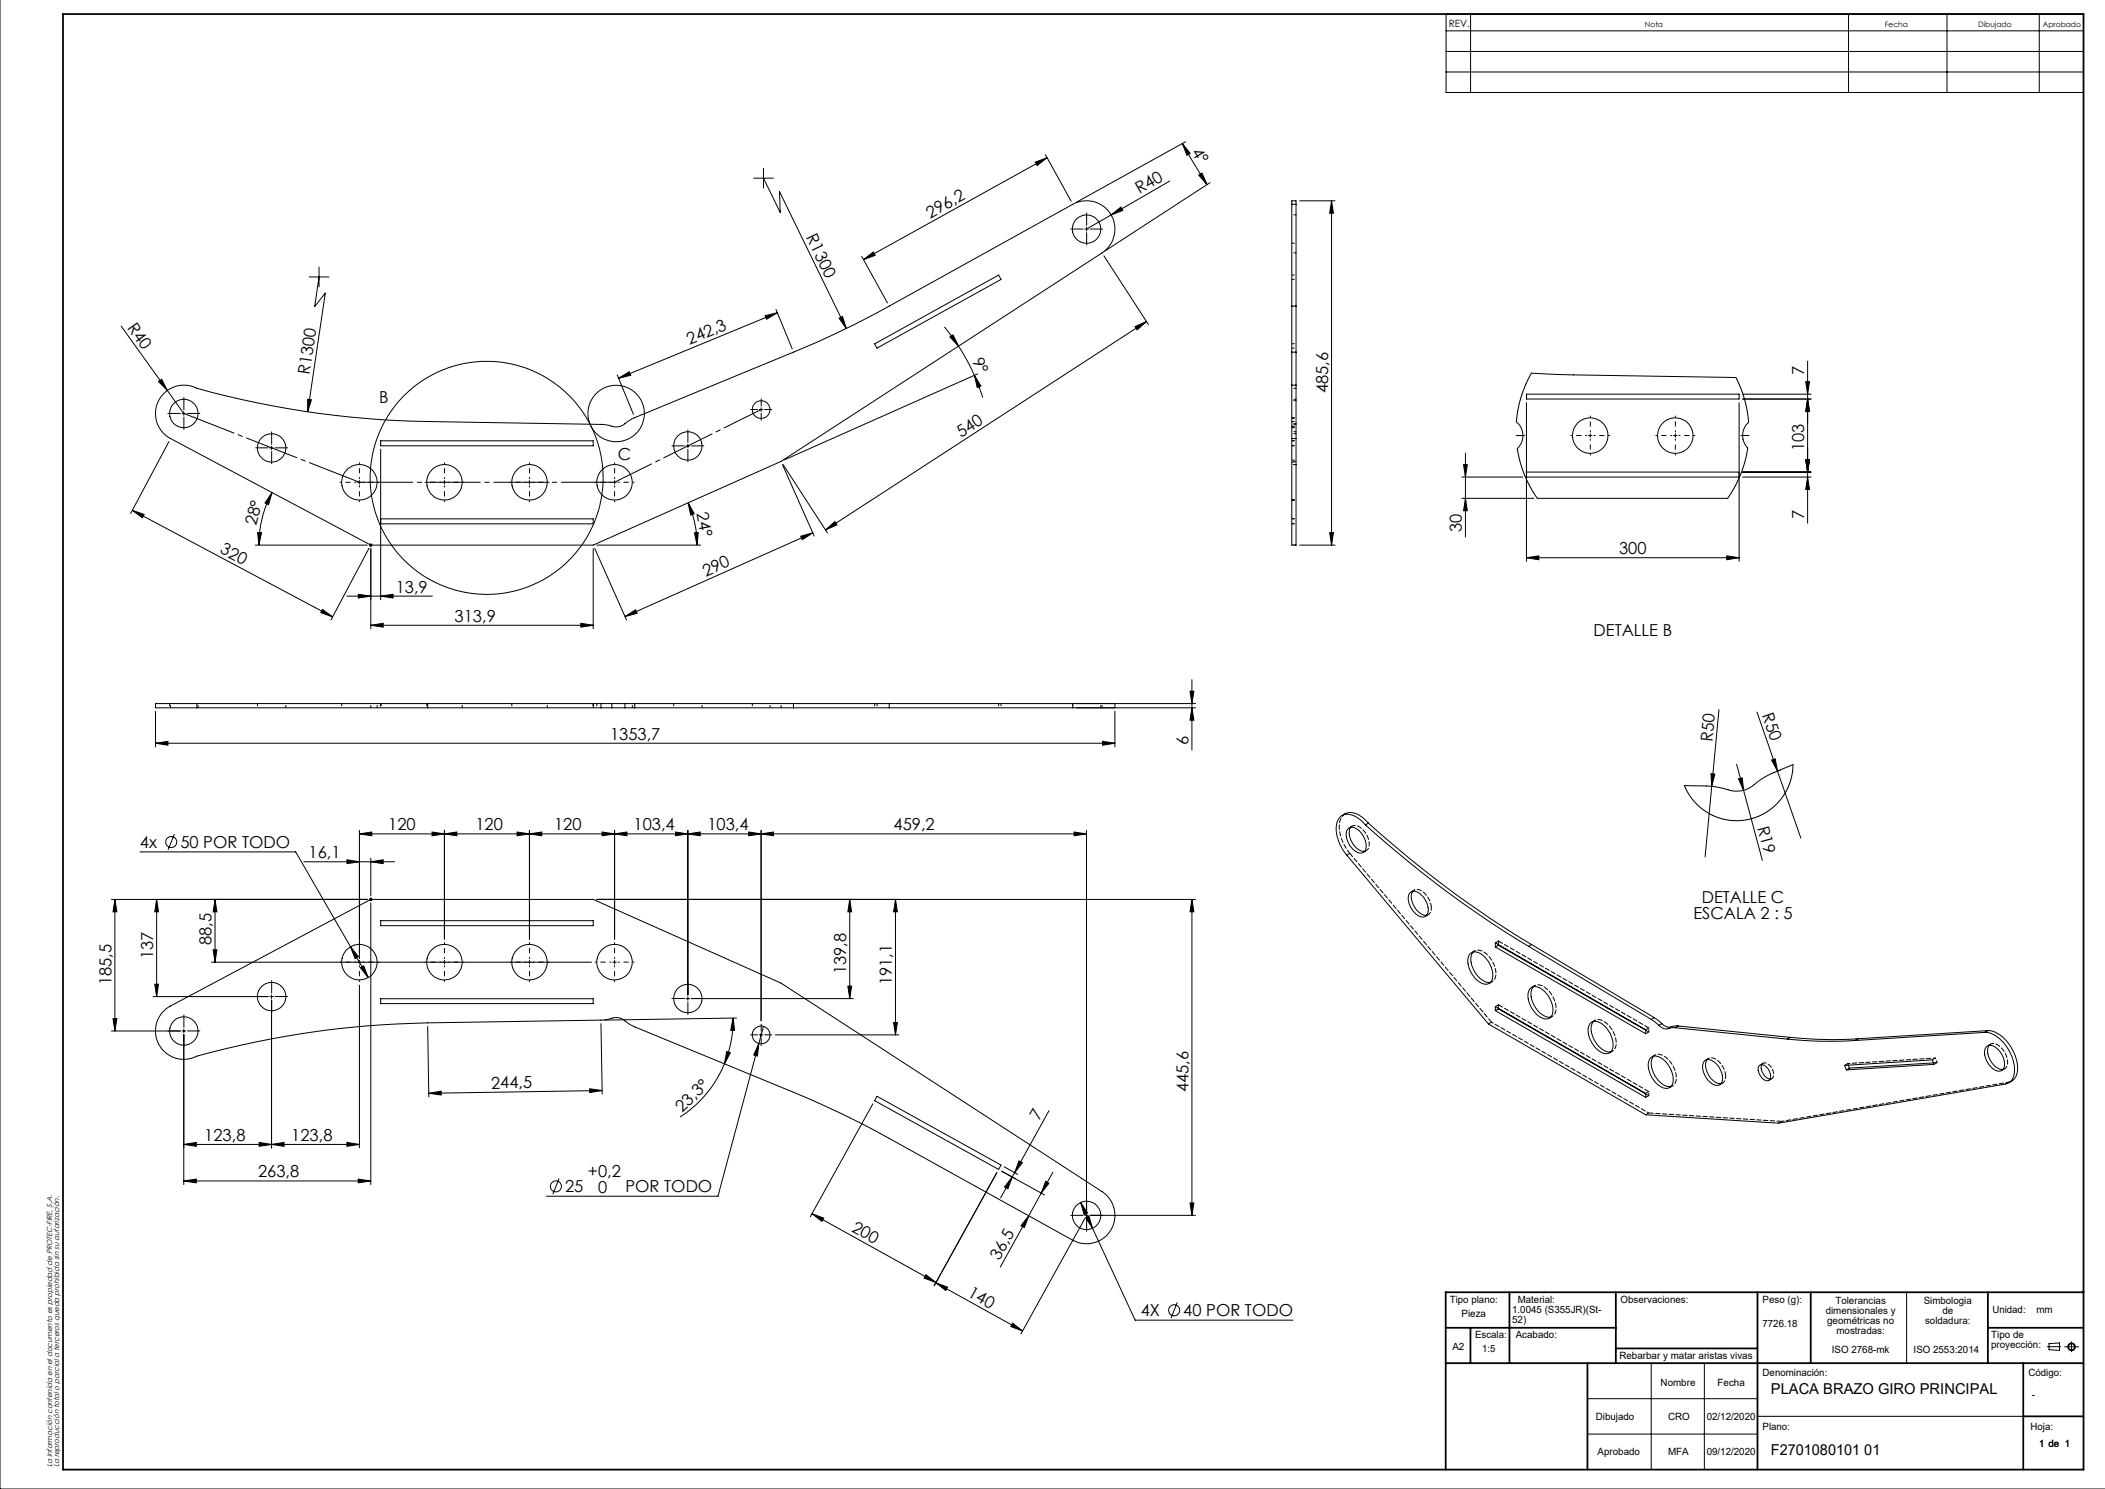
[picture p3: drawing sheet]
<svg xmlns="http://www.w3.org/2000/svg" width="594mm" height="420mm" viewBox="0 0 594 420" stroke-linecap="round" stroke-linejoin="round" font-family="sans-serif">
<g fill="none" stroke="#000" stroke-width=".28">
<path d="M0 0v420h594M408.1 4h179.8v22.1h-179.8zM408.1 8.7h179.8M408.1 14.5h179.8M415 4v22.1M521.6 4v22.1M549.4 4v22.1M575.5 4v22.1M334.5 40l-30.9 17.1M408.1 20.3h179.8M212.7 50.3h5.5M215.4 50.3l4.8 9.6-.2-5.9 18.8 38.7"/>
<path d="M215.4 47.5v5.5M292.1 45.7l3.4-1.2-2.8 2.2zM295 43.6l7.3 13.1M295.5 44.5l-51.8 28.7M330.1 51.1l-16.6 9.5M333.7 40.5l2.1 2.8-.9 .5zM333.7 40.5l6.9 11.6M338.3 49.4l.9-.6 1.4 3.3zM341.5 51.5l-29.7 19.3M364.5 57.6v-1h1.2v1M364.5 57.6v28.7M364.5 57.6h1.2"/>
<path d="M365.7 57.6v28.7M366.7 56.6h10M375.7 56.6l.6 3.5h-1.1zM375.7 56.6v97.2M87.2 78.1h5.6M90 78.1l-1.2 8.4 3-3.8-5 33.5M90 75.3v5.6M243.2 72.3l7.2 13.2M243.7 73.2l2.8-2.1 .5 .9zM306.1 64.6h1M306.6 64.1v1M311.5 72.2l12.6 19.3"/>
<path d="M313.5 60.6l2.8-2.2 .5 1zM313.5 60.6l-6.9 4M34.2 92l13 18.1M215.9 89.1l3.5-.9-3.1 1.8zM219 87.3l4.6 11.1M219.4 88.2l-44.8 18.5M236.8 89.8l.9-.5 1.1 3.4zM246.8 97l35-19.4 .7 1.2-35 19.4zM266.5 92.2l4 5.4M268 95.1l.9-.6 1.6 3.1zM270.5 97.6l2.4 4.1 2.1 4.2M320.3 92.1l3.2-1.4-2.6 2.3z"/>
<path d="M323.5 90.7l-90.6 58.8M364.5 86.3v13M364.5 99.3v9.3M364.5 99.3h1.2M364.5 86.3h1.2M365.7 86.3v13M365.7 99.3v9.3M44.7 107.6l.9-.6 1.6 3.1zM47.2 110.1l4.7 6.5M51.4 116.6h1M51.9 116.2v.9M86.8 112.6l1.1 .2-1.1 3.4z"/>
<path d="M174.2 105.7l4.6 11.2M174.6 106.7l3-1.8 .4 1zM214.3 115.5h1M214.8 115v1M275 105.9l1.8 3-1 .4zM275 105.9l2.3 6.2M275.9 105.5l-54.6 24.2M364.5 108.6v15.1M364.5 108.6h1.2M365.7 108.6v15.1M430.7 111.2h60v1.4h-60zM430.7 113.6v44.7"/>
<path d="M432.2 105.3l11.8 .4 45.8 .8 1.3 2.7 1.2 3.3 .6 2.8 .5 3.7a5.3 5.3 0 0 0-.3 7.5l-.7 3.7-1.2 3.6-1.5 3.2-2.2 3.6h-53.7l-2.1-3.4-1.4-3-1.3-3.8-.8-3.7a5.3 5.3 0 0 0-.3-7.8l.4-3.2 .9-3.6 1.3-3.6zM490.7 113.6v44.7M491.7 112.6h19.4M491.7 111.2h19.4M509.6 107.7h1l-.5 3.5zM510.1 112.6l.5 3.5h-1zM510.1 101.9v45.7M47.7 124.6l-10.8 20.2M76.1 126.3h1.1M76.6 125.9v.9M76.8 138.9l-1 3.4-1-.4zM76.8 138.9a30.8 30.8 0 0 0-3.7 14.9"/>
<path d="M100.9 136h1M101.4 135.6v.9M107.4 124.3h60v1.4h-60zM107.4 126.7v42.5M124.9 136h1M125.4 135.6v.9M148.9 136h1M149.4 135.6v.9M172.9 136h1M173.4 135.6v.9M193.6 125.8h1M194.1 125.3v1"/>
<path d="M220.8 131.1l9 20.1M220.9 131l12.6 19.3M364.5 123.7v30.1h1.2v-30.1M364.5 123.7h1.2M412.5 134.6h17.3M413 131.1h1.1l-.6 3.5zM413.5 127.8v23.7M430.7 134.6h60M430.7 133.2h60M448.2 122.9h1M448.7 122.4v.9M472.2 122.9h1.1"/>
<path d="M472.8 122.4v.9M491.7 134.6h19.4M491.7 133.2h19.4M509.6 129.7h1l-.5 3.5zM510.1 134.6l.5 3.5h-1zM37.4 144l3.3 1.1-.5 1zM37.4 144l56.5 30M72.1 153.8h31.5M72.7 150.2l1.1 .1-.7 3.5zM104.1 154.6l-10.7 20.3M104.3 153.4l.7 .7M104.6 153.8l-56.5-30.1a8 8 0 0 1-3.3-10.8 8 8 0 0 1 10.8-3.4 257.8 257.8 0 0 0 65.1 9.4l49.3 .8 1.5 .2a4.8 4.8 0 0 0 5.8-1.1l1.5-.8 45.1-18.7a263.8 263.8 0 0 0 27-13l51.8-28.7a8 8 0 0 1 10.8 2.9 8 8 0 0 1-2.5 10.8l-90.6 58.9-53 23.6h-63.3"/>
<path d="M104.6 153.3v1M104.6 154.7v22.7M105 153.4l-.7 .7M107.4 146.3h60v1.5h-60M167.4 154.7v22.7M167.8 154.7l9 20.1M168.4 153.8h29.3M194.2 141.8l1.7 3.1-1 .4zM194.2 141.8a28.9 28.9 0 0 1 2.5 12M196 150.3l1-.1-.3 3.6zM226 151.3l3.4-1-3 1.9zM229.4 150.3l-53 23.6"/>
<path d="M232.9 149.5l2.7-2.4 .6 .9zM366.7 153.8h10M375.2 150.2h1.1l-.6 3.6zM412.5 140.6h20.3M413.5 140.6l.6 3.5h-1.1zM430.7 157.3l3.5-.5v1.1zM430.7 157.3h60M487.3 156.8l3.4 .5-3.4 .6zM91 171.9l2.9 2.1-3.4-1.2zM97.9 168.2h24.1M101.1 167.6l3.5 .6-3.5 .5zM104.6 176.4l3.5-.6v1.1z"/>
<path d="M104.6 176.4h62.8M107.4 168.2l3.5-.6v1.1zM163.9 175.8l3.5 .6-3.5 .5zM176.4 173.9l3-1.9 .4 1zM55.6 199.7h65.1M55.6 198.5h65.1M55.6 198.5h-11.7v1.2h11.7M55.6 198.5v1.2M120.7 199.7h48.9M120.7 198.5h48.9M120.7 198.5v1.2M169.6 199.7h3"/>
<path d="M169.6 198.5h3M169.6 198.5v1.2M172.6 199.7h3.8M172.6 198.5h3.8M172.6 198.5v1.2M176.4 199.7h2.7M176.4 198.5h2.7M176.4 198.5v1.2M179.1 199.7h44.8M179.1 198.5h44.8M179.1 198.5v1.2M223.9 199.7h27"/>
<path d="M223.9 198.5h27M223.9 198.5v1.2M250.9 199.7h51.8M250.9 198.5h51.8M250.9 198.5v1.2M302.7 198.5h11.9v1.2h-11.9M302.7 198.5v1.2M303.7 199.7h33.7M303.7 198.5h33.7M335.8 195h1.1l-.6 3.5zM336.3 191.7v19.8M336.3 199.7l.6 3.4h-1.1z"/>
<path d="M43.9 209.6l3.5-.5v1.1zM43.9 200.6v10.1M43.9 209.6h270.7M311.1 209.1l3.5 .5-3.5 .6zM314.6 200.6v10.1M482.8 218.2l1.1 .2-.9 3.4zM485.1 200.2l-3.9 41.5M490 215.6l7.3 27.1M490.6 219.7l1-.3 .4 3.5zM495.8 200.9l12.4 35.5M499.9 214.4l1-.4 .7 3.5zM502.5 217.2l-1 .3"/>
<path d="M49.2 235.3l-1.8 4.4M101.4 235.2l3.5-.5v1zM101.4 234.2v36.2M101.4 235.2h205.2M121.9 234.7l3.5 .5-3.5 .5zM125.4 235.2l3.5-.5v1zM125.4 234.2v30.7M145.9 234.7l3.5 .5-3.5 .5zM149.4 235.2l3.5-.5v1zM149.4 234.2v30.7M169.9 234.7l3.5 .5-3.5 .5zM173.4 235.2l3.5-.5v1z"/>
<path d="M173.4 234.2v30.7M190.6 234.7l3.5 .5-3.5 .5zM194.1 235.2l3.5-.5v1zM194.1 234.2v46.5M211.3 234.7l3.5 .5-3.5 .5zM214.8 235.2l3.5-.5v1zM214.8 234.2v53.7M303.1 234.7l3.5 .5-3.5 .5zM306.6 234.2v107.6M378.7 230.1a4.4 4.4 0 0 1 5.9 .6l1.6 1.5M380.4 233.8a2.34 2.34 0 0 1 3.3 .7 5.1 5.1 0 0 1 1.4 5.5 2.17 2.17 0 0 1-3.3-.4 4.9 4.9 0 0 1-1.4-5.8zM381.2 233.3a5 5 0 0 0 1.9 6.1l1.1 .6 .9 .1"/>
<path d="M385.3 232.7a6.3 6.3 0 0 0-6.1-2.9 4 4 0 0 0-2.1 4.8 12.5 12.5 0 0 0 2.9 6.6l40 47.6 44.4 25.6 37.5 2.4 64-11a3.4 3.4 0 0 0 2.6-3.8 11.9 11.9 0 0 0-6.9-10.6l-1.5-.2M385.3 232.7a295 295 0 0 0 46 34.2M386.2 232.2a295 295 0 0 0 46 34.2M386.2 232.2l-.9 .5M475.3 221.6l6.9 .1a24.4 24.4 0 0 1 6.4 1.3 8.3 8.3 0 0 0 7.7-2.7l3.5-2.1 6.2-2.5-.3 2.8-.9 3.2-1.4 2.5-1.6 2.2-2.3 2-3 1.7-2.5 .9-2.9 .5-2.6-.1-2.4-.4-2.3-.8-2-1-2.1-1.5-1.6-1.6-1.6-2.1zM31.4 253.7h72.2M32.4 253.7l.6 3.5h-1.1zM32.4 253.7v37.1M39.5 240.3h43.9l15.5 26.8M44.2 253.7l.5 3.5h-1zM44.2 253.7v27.4M60.7 253.7l.5 3.5h-1.1z"/>
<path d="M60.7 253.7v17.7M85.8 243.1h25.5M97.9 242.5l3.5 .6-3.5 .5zM104.3 253.3l.7 .8M104.6 253.7l-56.5 30.1a8 8 0 0 0-3.3 10.7 8 8 0 0 0 10.8 3.4 262.2 262.2 0 0 1 65.1-9.4l49.3-.8 1.5-.2a4.7 4.7 0 0 1 5.8 1.2l1.8 .9 44.8 18.5a254.6 254.6 0 0 1 27 13l51.8 28.7a8 8 0 0 0 10.8-2.8 8 8 0 0 0-2.5-10.9l-90.6-58.8-53-23.6h-63.3M104.6 243.1l3.5-.6v1.1zM104.6 242.1v10.6M104.6 253.2v1M104.6 254.7v79.4M105 253.3l-.7 .8M107.4 259.7h60v1.4h-60zM168.4 253.7h169"/>
<path d="M239.8 253.7l.5 3.5h-1zM239.8 253.7v28M252.7 253.7l.5 3.5h-1zM252.7 253.7v38.2M336.3 253.7l.6 3.5h-1.1zM336.3 253.7v89.1M397.8 251.9a2.11 2.11 0 0 1 3.2 .5 5.3 5.3 0 0 1 1.7 5.5 1.97 1.97 0 0 1-3.1-.1 5.2 5.2 0 0 1-1.8-5.9zM398.7 251.4a5 5 0 0 0 1.7 5.9l1.1 .7 1.1 .1M43.7 277.6h1l-.5 3.5zM59.7 271.4h107.2M60.1 267.9h1.1l-.5 3.5zM98.9 267.1l2.2 2.7-.9 .6z"/>
<path d="M98.9 267.1l5 8.6M101.4 270.9v1M101.4 277.9v45.9M101.7 273l.9-.6 1.3 3.3zM125.4 270.9v1M149.4 270.9v1M172.9 271.4h1M173.4 270.9v1M239.3 278.1h1l-.5 3.6zM414.9 269a2.7 2.7 0 0 1 3.7 .6 7.2 7.2 0 0 1 2.5 6.7 2.12 2.12 0 0 1-3.6 .7 7.1 7.1 0 0 1-3.1-7.4zM415.7 268.6a5.6 5.6 0 0 0 1.1 6.4 4.3 4.3 0 0 0 3.8 2.1M422 265.9l42.4 24.6v1.1l-42.4-24.5z"/>
<path d="M422.8 266.6l-.8 .5M422.8 266.6l41.6 24M422.8 266.4v.2M431.3 266.9l34.6 20.6M431.8 278.8a2.7 2.7 0 0 1 3.7 .6 7.2 7.2 0 0 1 2.5 6.7 2.12 2.12 0 0 1-3.5 .7 7 7 0 0 1-3.1-7.4zM432.2 266.4l-.9 .5M432.2 266.4l34.6 20.6M432.6 278.3a5.6 5.6 0 0 0 1.1 6.5 4.2 4.2 0 0 0 3.9 2.1M31.4 290.8h19.5M31.9 287.3h1.1l-.6 3.5zM43.2 281.1h32.4M51.4 290.8h1"/>
<path d="M51.9 290.3v1M51.9 291.8v42.3M76.1 281.1h1.1M76.6 280.6v1M76.6 282.1v41.7M107.4 281.7h60v1.4h-60zM120.7 289.5l.3 19.9M169.6 288.7l.3 19.9M193.6 281.7h1M194.1 281.1v1.1M195.1 281.7h45.7M205.1 296.6l1 .4-1.7 3.1z"/>
<path d="M206.9 287.1l.4 3.6-1.1-.1zM206.9 287.1a32.7 32.7 0 0 1-2.5 13M207.9 287.1l-37.3 .6M214.1 294.3l-.4 3.6-1-.3zM214.1 294.3l-11.5 43.1h-48.4M214.3 291.9h1M214.8 291.4v1M215.4 289.5l-1.3 4.8M218.8 291.9h34.9M252.2 288.4h1l-.5 3.5zM422 283.9l42.4 24.5v1.1l-42.4-24.4zM422.8 284.6l-.8 .5"/>
<path d="M422.8 284.6l41.6 24M422.8 284.4v.2M448.8 288.6a2.67 2.67 0 0 1 3.7 .6 7.1 7.1 0 0 1 2.5 6.7 2.13 2.13 0 0 1-3.6 .7 7 7 0 0 1-3-7.4zM449.6 288.1a5 5 0 0 0 .4 5.5 4.9 4.9 0 0 0 4.6 3.1M465.8 298.4a2.7 2.7 0 0 1 3.7 .6 7.2 7.2 0 0 1 2.5 6.7 2.11 2.11 0 0 1-3.6 .7 7 7 0 0 1-3-7.4zM465.9 287.5l2.2 1.7M466.6 297.9a5 5 0 0 0 .4 5.5 4.9 4.9 0 0 0 4.5 3.1M466.8 287l2.1 1.7M466.8 287l-.9 .5M468.1 289.2a2.49 2.49 0 0 0 2.6 .9M468.9 288.7a2.52 2.52 0 0 0 2.7 .9M468.9 288.7l-.8 .5"/>
<path d="M471.6 289.6l-.9 .5M472.7 289.9l-2 .2M472.7 289.9l31.7 3.2M473.5 289.4l-1.9 .2M473.5 289.4l-.8 .5M473.5 289.4l31.7 3.2M481 299.2a2.61 2.61 0 0 1 3.5 1 4.8 4.8 0 0 1 1.1 5.5 2.31 2.31 0 0 1-3.4-.7 5.1 5.1 0 0 1-1.4-5.5zM481.8 298.9a4.2 4.2 0 0 0 .6 4.8 4.1 4.1 0 0 0 3.2 2M504.4 293.1a113.2 113.2 0 0 0 19.1 .4M505.2 292.6a113.2 113.2 0 0 0 19.1 .4M505.2 292.6l-.8 .5M524.3 293l-.8 .5"/>
<path d="M545.6 299.8l-23.7 1.5M560.1 291.2l-36.6 2.3M560.5 295.3a2.39 2.39 0 0 1 3.3 .7 5.1 5.1 0 0 1 1.5 5.6 2.13 2.13 0 0 1-3.3-.5 5.4 5.4 0 0 1-1.7-5.5zM561 290.7a8.9 8.9 0 0 1 6.9 5.4 8.4 8.4 0 0 1 .7 8l-.6 .6-1.2 .7M561 290.7l-.9 .5M561 290.7l-36.7 2.3M561.3 294.9a5.1 5.1 0 0 0 1.9 6.1l1.1 .6h.9M121 308.4l3.5-.6v1.1zM166.4 307.1l3.5 .5-3.5 .6zM169.9 307.6l-48.9 .8M204.4 300.1a32.7 32.7 0 0 1-12.5 15M246.3 311.3l-17.7 31.9"/>
<path d="M247.5 309.2l35 19.4-.7 1.3-35-19.4zM296 313.3l-9.7 17.5M496.3 300.7a1.31 1.31 0 0 1 2.1 .2 2.89 2.89 0 0 1 .8 3.8 2.22 2.22 0 0 1-2.6-1.6l-.5-1.1zM497.1 300.3a3.4 3.4 0 0 0 2.4 4.1M520.5 300.5l24.8-1.5 .4 1.2-24.7 1.6zM521.5 300.4l.4 .9M521.9 301.3l-.9 .5M51.9 333.1l3.5-.5v1zM51.9 322.8l3.5-.6v1.1zM51.9 333.1h52.7M51.9 322.8h49.5M73.1 322.2l3.5 .6-3.5 .5z"/>
<path d="M76.6 322.8l3.6-.6v1.1zM97.9 322.2l3.5 .6-3.5 .5zM101.1 332.6l3.5 .5-3.5 .5zM157.8 332.4l-1.8 4.4M281.3 330.7l-17.7 32M283.4 329.1l3.8 2.1M285.6 332l-1.2 3.3-.9-.5zM286.3 330.8l-3.9 7.1M286.5 332.5l-3.9-2.1 12.1 6.6M287.5 327.5l1 .5-2.2 2.8zM293.8 336.5l-3.5 6.4M295.1 333.2l.9 .5-2.2 2.8z"/>
<path d="M297.1 330.6l-3.3 5.9M304.9 339.2l2 2.9-1 .5zM304.9 339.2l3.4 7.2M335.8 339.3h1.1l-.6 3.5zM229.1 342.4l3.3 1.2-.5 .9zM229.1 342.4l59.4 33M261.3 359.6l2.8 2.2-3.3-1.3zM290.3 342.9l-8 14.5M290.3 342.9l-1.2 3.3-1-.5zM306.1 342.8h1M306.1 343.7l-18 32.6M306.4 343.5l.9-.4 1 3.3z"/>
<path d="M306.6 342.3v1M307.6 342.8h29.8M308.3 346.4l12 26h44.6M264.1 361.8l3.3 1.3-.5 .9zM285.7 373.2l2.8 2.2-3.3-1.2zM332.2 367.4l-1.8 4.4M538 364.5v20M577.7 379.9h3.7M578.2 379l3-.2v2.1l-3-.2zM582.6 379.9h3.9M584.6 378.5v2.8M448 394.5h47.9"/>
<path d="M465.9 384.5v30M480.9 384.5v30M495.9 399.5h75M448 404.5h47.9"/>
<circle cx="306.6" cy="64.6" r="4"/>
<circle cx="51.9" cy="116.6" r="4"/>
<circle cx="173.9" cy="116.7" r="8"/>
<circle cx="214.8" cy="115.5" r="2.5"/>
<circle cx="76.7" cy="126.3" r="4"/>
<circle cx="101.4" cy="136" r="5"/>
<circle cx="125.4" cy="136" r="5"/>
<circle cx="137.3" cy="134.8" r="32.9"/>
<circle cx="149.4" cy="136" r="5"/>
<circle cx="173.4" cy="136" r="5"/>
<circle cx="194.1" cy="125.8" r="4"/>
<circle cx="448.7" cy="122.9" r="5"/>
<circle cx="472.7" cy="122.9" r="5"/>
<circle cx="48.3" cy="237.5" r="1.56"/>
<circle cx="101.4" cy="271.4" r="5"/>
<circle cx="125.4" cy="271.4" r="5"/>
<circle cx="149.4" cy="271.4" r="5"/>
<circle cx="173.4" cy="271.4" r="5"/>
<circle cx="51.9" cy="290.8" r="4"/>
<circle cx="76.7" cy="281.1" r="4"/>
<circle cx="194.1" cy="281.7" r="4"/>
<circle cx="214.8" cy="291.9" r="2.5"/>
<circle cx="156.9" cy="334.6" r="1.56"/>
<circle cx="306.6" cy="342.8" r="4"/>
<circle cx="331.3" cy="369.6" r="1.55"/>
<circle cx="584.6" cy="379.9" r="1.07"/>
<circle cx="584.6" cy="379.9" r=".87"/>
</g>
<g fill="none" stroke="#000" stroke-width=".5">
<path d="M17.8 4h570.1v410.5h-570.1zM408 374.5h48M414.9 374.5v10M425.9 364.5v20M456 364.5v20M495.9 364.5v50M511 364.5v20M561 364.5v20M561 374.5h26.9M587.9 364.5h-179.9v50M408 384.5h179.9M448 384.5v30"/>
<path d="M456 380.3h39.9M570.9 399.5h17M570.9 384.5v30"/>
</g>
<g fill="none" stroke="#000" stroke-width=".28" stroke-dasharray="15.2 1.3 1.3 1.3">
<path d="M305.6 64.6h-3.5M306.6 63.6v-3.5M306.6 65.6v3.5M307.6 64.6h3.5M50.9 116.6h-3.5M51.9 115.6v-3.5M51.9 117.6v3.5M52.9 116.6h3.5M213.8 115.5h-2M214.8 114.5v-2M214.8 116.5v2M215.8 115.5h2"/>
<path d="M75.7 126.3h-3.5M76.7 125.3v-3.5M76.7 127.3v3.5M77.7 126.3h3.5M193.1 125.8h-3.5M194.1 124.8v-3.5M194.1 126.8v3.5M195.1 125.8h3.5M427.8 122.8h2.5M493.5 122.8h-2.2M50.9 290.8h-3.5M51.9 289.8v-3.5"/>
<path d="M51.9 291.8v3.5M52.9 290.8h3.5M75.7 281.1h-3.5M76.7 280.1v-3.5M76.7 282.1v3.5M77.7 281.1h3.5M193.1 281.6h-3.5M194.1 280.6v-3.5M194.1 282.6v3.5M195.1 281.6h3.5M213.8 291.9h-2M214.8 290.9v-2"/>
<path d="M214.8 292.9v2M215.8 291.9h2M305.6 342.8h-3.5M306.6 341.8v-3.5M306.6 343.8v3.5M307.6 342.8h3.5"/>
</g>
<g fill="none" stroke="#000" stroke-width=".28" stroke-dasharray="15.2 1.3 1.3 1.3" stroke-dashoffset="14.9">
<path d="M100.4 136h-4.5M101.4 135v-4.5M101.4 137v4.5M102.4 136h4.5M124.4 136h-4.5M125.4 135v-4.5M125.4 137v4.5M126.4 136h4.5M148.4 136h-4.5M149.4 135v-4.5M149.4 137v4.5M150.4 136h4.5"/>
<path d="M172.4 136h-4.5M173.4 135v-4.5M173.4 137v4.5M174.4 136h4.5M447.8 122.8h-4.5M448.8 121.8v-4.5M448.8 123.8v4.5M449.8 122.8h4.5M471.8 122.8h-4.5M472.8 121.8v-4.5M472.8 123.8v4.5M473.8 122.8h4.5"/>
<path d="M100.4 271.4h-4.5M101.4 270.4v-4.5M101.4 272.4v4.5M102.4 271.4h4.5M124.4 271.4h-4.5M125.4 270.4v-4.5M125.4 272.4v4.5M126.4 271.4h4.5M148.4 271.4h-4.5M149.4 270.4v-4.5M149.4 272.4v4.5M150.4 271.4h4.5"/>
<path d="M172.4 271.4h-4.5M173.4 270.4v-4.5M173.4 272.4v4.5M174.4 271.4h4.5"/>
</g>
<path d="M51.9 116.6l49.5 19.4" fill="none" stroke="#000" stroke-width=".28" stroke-dasharray="15.2 1.3 1.3 1.3" stroke-dashoffset=".1"/>
<path d="M101.4 136h72" fill="none" stroke="#000" stroke-width=".28" stroke-dasharray="15.2 1.3 1.3 1.3" stroke-dashoffset=".2"/>
<path d="M173.4 136l41.4-20.5" fill="none" stroke="#000" stroke-width=".28" stroke-dasharray="15.2 1.3 1.3 1.3" stroke-dashoffset="3.6"/>
<g fill="#000">
<path d="M313.5 60.6l2.8-2.2 .5 1zM236.8 89.8l.9-.5 1.1 3.4zM44.7 107.6l.9-.6 1.6 3.1zM86.8 112.6l1.1 .2-1.1 3.4zM499.9 214.4l1-.4 .7 3.5zM482.8 218.2l1.1 .2-.9 3.4zM490.6 219.7l1-.3 .4 3.5z"/>
<path d="M292.1 45.7l3.4-1.2-2.8 2.2zM243.7 73.2l2.8-2.1 .5 .9z"/>
<path d="M333.7 40.5l2.1 2.8-.9 .5zM338.3 49.4l.9-.6 1.4 3.3z"/>
<path d="M215.9 89.1l3.5-.9-3.1 1.8zM174.6 106.7l3-1.8 .4 1z"/>
<path d="M275 105.9l1.8 3-1 .4zM268 95.1l.9-.6 1.6 3.1z"/>
<path d="M510.1 112.6l.5 3.5h-1zM509.6 107.7h1l-.5 3.5z"/>
<path d="M76.8 138.9l-1 3.4-1-.4zM72.7 150.2l1.1 .1-.7 3.5z"/>
<path d="M413 131.1h1.1l-.6 3.5zM413.5 140.6l.6 3.5h-1.1z"/>
<path d="M510.1 134.6l.5 3.5h-1zM509.6 129.7h1l-.5 3.5zM509.6 129.7h1l-.5 3.5zM510.1 112.6l.5 3.5h-1z"/>
<path d="M37.4 144l3.3 1.1-.5 1zM91 171.9l2.9 2.1-3.4-1.2z"/>
<path d="M196 150.3l1-.1-.3 3.6zM194.2 141.8l1.7 3.1-1 .4z"/>
<path d="M232.9 149.5l2.7-2.4 .6 .9zM320.3 92.1l3.2-1.4-2.6 2.3z"/>
<path d="M375.2 150.2h1.1l-.6 3.6zM375.7 56.6l.6 3.5h-1.1z"/>
<path d="M487.3 156.8l3.4 .5-3.4 .6zM430.7 157.3l3.5-.5v1.1z"/>
<path d="M101.1 167.6l3.5 .6-3.5 .5zM107.4 168.2l3.5-.6v1.1z"/>
<path d="M104.6 176.4l3.5-.6v1.1zM163.9 175.8l3.5 .6-3.5 .5z"/>
<path d="M176.4 173.9l3-1.9 .4 1zM226 151.3l3.4-1-3 1.9z"/>
<path d="M336.3 199.7l.6 3.4h-1.1zM335.8 195h1.1l-.6 3.5z"/>
<path d="M43.9 209.6l3.5-.5v1.1zM311.1 209.1l3.5 .5-3.5 .6z"/>
<path d="M101.4 235.2l3.5-.5v1zM121.9 234.7l3.5 .5-3.5 .5z"/>
<path d="M125.4 235.2l3.5-.5v1zM145.9 234.7l3.5 .5-3.5 .5zM149.4 235.2l3.5-.5v1zM169.9 234.7l3.5 .5-3.5 .5z"/>
<path d="M173.4 235.2l3.5-.5v1zM190.6 234.7l3.5 .5-3.5 .5zM194.1 235.2l3.5-.5v1zM211.3 234.7l3.5 .5-3.5 .5zM304.9 339.2l1 3.4 1-.5zM306.4 343.5l1.9 2.9-1-3.3zM214.1 294.3l-1.4 3.3 1 .3zM101.7 273l2.2 2.7-1.3-3.3zM98.9 267.1l1.3 3.3 .9-.6z"/>
<path d="M60.7 253.7l.5 3.5h-1.1zM60.1 267.9h1.1l-.5 3.5zM44.2 253.7l.5 3.5h-1zM43.7 277.6h1l-.5 3.5zM32.4 253.7l.6 3.5h-1.1zM31.9 287.3h1.1l-.6 3.5zM239.8 253.7l.5 3.5h-1zM239.3 278.1h1l-.5 3.6zM252.7 253.7l.5 3.5h-1zM252.2 288.4h1l-.5 3.5zM336.3 253.7l.6 3.5h-1.1zM335.8 339.3h1.1l-.6 3.5z"/>
<path d="M104.6 243.1l3.5-.6v1.1zM97.9 242.5l3.5 .6-3.5 .5zM101.1 332.6l3.5 .5-3.5 .5zM51.9 333.1l3.5-.5v1z"/>
<path d="M121 308.4l3.5-.6v1.1zM166.4 307.1l3.5 .5-3.5 .6z"/>
<path d="M205.1 296.6l1 .4-1.7 3.1zM206.9 287.1l.4 3.6-1.1-.1z"/>
<path d="M97.9 322.2l3.5 .6-3.5 .5zM76.6 322.8l3.6-.6v1.1zM73.1 322.2l3.5 .6-3.5 .5zM51.9 322.8l3.5-.6v1.1zM303.1 234.7l3.5 .5-3.5 .5zM214.8 235.2l3.5-.5v1z"/>
<path d="M285.6 332l-1.2 3.3-.9-.5zM287.5 327.5l1 .5-2.2 2.8z"/>
<path d="M290.3 342.9l-1.2 3.3-1-.5zM295.1 333.2l.9 .5-2.2 2.8z"/>
<path d="M264.1 361.8l3.3 1.3-.5 .9zM285.7 373.2l2.8 2.2-3.3-1.2z"/>
<path d="M261.3 359.6l2.8 2.2-3.3-1.3zM229.1 342.4l3.3 1.2-.5 .9z"/>
</g>
<g fill="none" stroke="#000" stroke-width=".28" stroke-dasharray="1.3 .6" stroke-dashoffset=".5">
<path d="M381.6 233l-.9 .5M380.1 241.2l.8-.5M384.7 240.4l.9-.5M398.7 251.4a2.18 2.18 0 0 1 3.2 .5 6.6 6.6 0 0 1 2 3.6M399.1 251l-.9 .5M402.2 258.5l.9-.5M416.1 268.2l-.9 .5M420.2 277.4l.9-.5M420.6 277.1a2.47 2.47 0 0 0 1.5-3.1 6.8 6.8 0 0 0-5.1-6l-.7 .1-.6 .4M422.8 265.4l-.8 .5M422.8 265.4v1M433.1 278l-.9 .5"/>
<path d="M420 288.8l.9-.5M422.8 283.4l-.8 .5M422.8 283.4v1M437.2 287.2l.9-.5M437.6 286.9a2.47 2.47 0 0 0 1.5-3.1 6.8 6.8 0 0 0-5.1-6l-.7 .1-.6 .4M450 287.8l-.8 .5M454.2 297l.8-.5M454.6 296.7a2.47 2.47 0 0 0 1.4-3.1 6.8 6.8 0 0 0-5.1-6l-.7 .1-.6 .4M464.4 290.6l.9 .5M465.3 289.9l-.9 .5M465.3 291.1l-.9 .5M467 297.6l-.8 .5"/>
<path d="M481.8 298.9a2.18 2.18 0 0 1 3.2 .5 6.6 6.6 0 0 1 1.9 3.6M482.1 298.5l-.8 .5M497.5 299.9l-.8 .5M521.4 300l-.8 .5M545.6 299.8l1-.1M546.1 298.4l-.8 .5M546.6 299.7l-.8 .5M561.7 294.5l-.9 .5M464.4 308.6l.9 .4M464.4 314.4l.9-.5M465.3 309l-.9 .5M465.3 307.9l-.9 .5"/>
<path d="M471.2 306.8l.8-.5M471.5 306.4a2.47 2.47 0 0 0 1.5-3 6.8 6.8 0 0 0-5.1-6l-.7 .1-.6 .4M485.3 306l.8-.5M499.2 304.7l.8-.5M501.9 316.8l.8-.5M502.7 316.3l64.1-11M564.8 301.9l.9-.4M565.9 305.7l.9-.5M566.8 305.2l.9-.3"/>
</g>
<path d="M385.1 240.1a2.12 2.12 0 0 0 1.2-2.9 5.1 5.1 0 0 0-4.3-4.4l-.8 .5M403.9 255.5a2.09 2.09 0 0 1-1.3 2.6M486.9 303a2.09 2.09 0 0 1-1.2 2.6M565.2 301.6a2.12 2.12 0 0 0 1.2-2.9 5.1 5.1 0 0 0-4.2-4.3l-.9 .5" fill="none" stroke="#000" stroke-width=".28" stroke-dasharray="1.3 .6" stroke-dashoffset="-.1"/>
<path d="M420.9 288.3l44.4 25.6M546.6 299.7l-.5-1.3" fill="none" stroke="#000" stroke-width=".28" stroke-dasharray="1.3 .6" stroke-dashoffset=".7"/>
<g fill="none" stroke="#000" stroke-width=".28" stroke-dasharray="1.3 .6" stroke-dashoffset=".6">
<path d="M364.6 78.8h1.2M364.6 77.6h1.2M364.6 68.6h1.2M365.8 71.3h-1.2M365.8 60.6h-1.2M364.6 98.2h1.2M364.6 97h1.2M364.6 118.9h1.2M364.6 117.8h1.2M364.6 118h1.2M365.8 109.5h-1.2M365.8 119.7h-1.2"/>
<path d="M365.8 119.5h-1.2M365.8 112.6h-1.2M365.8 113h-1.2M364.6 124.3h1.2M364.6 125.7h1.2M364.6 120.2h1.2M364.6 120.6h1.2M364.6 130.3h1.2M364.6 120.4h1.2M364.6 129.8h1.2M365.8 130.1h-1.2M365.8 122.3h-1.2"/>
<path d="M365.8 131h-1.2M365.8 121.8h-1.2M364.6 146.3h1.2M364.6 147.7h1.2M364.6 141h1.2M365.8 153.7h-1.2M47.9 198.4v1.2M48.1 199.6v-1.2M55.9 199.6v-1.2M72.7 198.4v1.2M80.7 199.6v-1.2M96.4 198.4v1.2"/>
<path d="M104.6 199.6v-1.2M106.4 199.6v-1.2M107.4 198.4v1.2M120.4 198.4v1.2M130.4 199.6v-1.2M144.4 198.4v1.2M154.4 199.6v-1.2M167.4 198.4v1.2M167.4 199.6v-1.2M168.4 198.4v1.2M178.4 199.6v-1.2M190.1 198.4v1.2"/>
<path d="M198.1 199.6v-1.2M212.3 198.4v1.2M217.3 199.6v-1.2M220.4 199.6v-1.2M246.8 198.4v1.2M247.5 198.4v1.2M281.8 198.4v1.2M282.5 198.4v1.2M302.6 198.4v1.2M310.6 199.6v-1.2M311 199.6v-1.2M465.3 291.1v-1.2"/>
<path d="M546.1 298.4l-24.7 1.6M465.3 309v-1.1"/>
</g>
<path d="M380.9 240.7l40 47.6M465.3 289.9l-42.5-24.5M521.4 300l.2 .4M465.3 313.9l37.4 2.4M465.3 307.9l-42.5-24.5" fill="none" stroke="#000" stroke-width=".28" stroke-dasharray="1.3 .6"/>
<path d="M499.5 304.4a1.4 1.4 0 0 0 .8-2.3 2.73 2.73 0 0 0-2.8-2.2l-.3 .4" fill="none" stroke="#000" stroke-width=".28" stroke-dasharray="1.3 .6" stroke-dashoffset="-.2"/>
<path d="M379.6 229.5a5.1 5.1 0 0 0-1.4 6 13.4 13.4 0 0 0 2.7 5.2" fill="none" stroke="#000" stroke-width=".28" stroke-dasharray="1.3 .6" stroke-dashoffset=".1"/>
<g font-size="4.7">
<text x="336.1" y="42.7" transform="rotate(59 336.1 42.7)">4°</text>
<text x="321.6" y="54.8" transform="rotate(-30 321.6 54.8)">R40</text>
<text x="262.4" y="61.6" transform="rotate(-29 262.4 61.6)">296,2</text>
<text x="227.4" y="66.9" transform="rotate(64 227.4 66.9)">R1300</text>
<text x="35.8" y="92.4" transform="rotate(54 35.8 92.4)">R40</text>
<text x="194.6" y="97.3" transform="rotate(-22 194.6 97.3)">242,3</text>
<text x="274.2" y="101.9" transform="rotate(64 274.2 101.9)">9°</text>
<text x="87.4" y="105.7" transform="rotate(-82 87.4 105.7)">R1300</text>
<text x="509.1" y="105.7" transform="rotate(-90 509.1 105.7)">7</text>
<text x="107" y="113.8">B</text>
<text x="374.7" y="111" transform="rotate(-90 374.7 111)">485,6</text>
<text x="271.2" y="123.4" transform="rotate(-33 271.2 123.4)">540</text>
<text x="174.3" y="129.6">C</text>
<text x="509.1" y="127.3" transform="rotate(-90 509.1 127.3)">103</text>
<text x="72.3" y="148.4" transform="rotate(-75 72.3 148.4)">28°</text>
<text x="196.6" y="144.7" transform="rotate(79 196.6 144.7)">24°</text>
<text x="509.1" y="146.3" transform="rotate(-90 509.1 146.3)">7</text>
<text x="61.9" y="155.8" transform="rotate(28 61.9 155.8)">320</text>
<text x="412.5" y="150.2" transform="rotate(-90 412.5 150.2)">30</text>
<text x="456.9" y="156.3">300</text>
<text x="111.7" y="167.1">13,9</text>
<text x="199.2" y="162.6" transform="rotate(-24 199.2 162.6)">290</text>
<text x="128.3" y="175.3">313,9</text>
<text x="449.7" y="179.3">DETALLE B</text>
<text x="497.2" y="201.7" transform="rotate(71 497.2 201.7)">R50</text>
<text x="172.1" y="208.6">1353,7</text>
<text x="483.2" y="209.3" transform="rotate(-85 483.2 209.3)">R50</text>
<text x="335.4" y="210.2" transform="rotate(-90 335.4 210.2)">6</text>
<text x="495.9" y="233.4" transform="rotate(75 495.9 233.4)">R19</text>
<text x="39.5" y="239.2">4x</text>
<text x="50.9" y="239.2">50 POR TODO</text>
<text x="109.6" y="234.2">120</text>
<text x="134.2" y="234.2">120</text>
<text x="156.4" y="234.2">120</text>
<text x="178.8" y="234.2">103,4</text>
<text x="199.6" y="234.2">103,4</text>
<text x="252.2" y="234.2">459,2</text>
<text x="87.1" y="242">16,1</text>
<text x="480.2" y="254.6">DETALLE C</text>
<text x="477.8" y="259.2">ESCALA 2 : 5</text>
<text x="59.7" y="266.6" transform="rotate(-90 59.7 266.6)">88,5</text>
<text x="43.2" y="270.5" transform="rotate(-90 43.2 270.5)">137</text>
<text x="238.8" y="274.8" transform="rotate(-90 238.8 274.8)">139,8</text>
<text x="31.4" y="277.8" transform="rotate(-90 31.4 277.8)">185,5</text>
<text x="251.7" y="277.8" transform="rotate(-90 251.7 277.8)">191,1</text>
<text x="138.6" y="307.1" transform="rotate(-1 138.6 307.1)">244,5</text>
<text x="335.4" y="308.1" transform="rotate(-90 335.4 308.1)">445,6</text>
<text x="192.5" y="314" transform="rotate(-44 192.5 314)">23,3°</text>
<text x="293.3" y="316.2" transform="rotate(-61 293.3 316.2)">7</text>
<text x="57.7" y="321.8">123,8</text>
<text x="82.2" y="321.8">123,8</text>
<text x="72.8" y="332.1">263,8</text>
<text x="165.9" y="331.9">+0,2</text>
<text x="159.5" y="336.3">25</text>
<text x="168.8" y="336.4">0</text>
<text x="176.5" y="336.3">POR TODO</text>
<text x="240.1" y="347.2" transform="rotate(29 240.1 347.2)">200</text>
<text x="282" y="355.8" transform="rotate(-61 282 355.8)">36,5</text>
<text x="272.8" y="365.5" transform="rotate(29 272.8 365.5)">140</text>
<text x="321.9" y="371.3">4X</text>
<text x="333.9" y="371.3">40 POR TODO</text>
</g>
<g font-size="4.2">
<text x="499.7" y="393.3">PLACA BRAZO GIRO PRINCIPAL</text>
<text x="499.7" y="410.3">F2701080101 01</text>
</g>
<g font-size="2.8">
<text x="408.8" y="7.5">REV.</text>
<text x="409.1" y="367.4">Tipo plano:</text>
<text x="412.4" y="371.6">Pieza</text>
<text x="426.7" y="370.4">1.0045 (S355JR)(St-</text>
<text x="428.3" y="367.4">Material:</text>
<text x="457.3" y="367.4">Observaciones:</text>
<text x="497.4" y="367.4">Peso (g):</text>
<text x="515.2" y="370.6">dimensionales y</text>
<text x="517.9" y="367.8">Tolerancias</text>
<text x="542.8" y="367.7">Simbologia</text>
<text x="548.1" y="370.5">de</text>
<text x="562.2" y="370.2">Unidad:</text>
<text x="574.6" y="370.2">mm</text>
<text x="416.2" y="377.5">Escala:</text>
<text x="426.7" y="373.2">52)</text>
<text x="427.7" y="377.5">Acabado:</text>
<text x="497.4" y="374.4">7726.18</text>
<text x="515.6" y="373.5">geométricas no</text>
<text x="518.2" y="376.3">mostradas:</text>
<text x="543.2" y="373.4">soldadura:</text>
<text x="561.9" y="377.5">Tipo de</text>
<text x="409.8" y="380.9">A2</text>
<text x="418.3" y="381.5">1:5</text>
<text x="457" y="383.4">Rebarbar y matar aristas vivas</text>
<text x="516.9" y="381.5">ISO 2768-mk</text>
<text x="540" y="381.5">ISO 2553:2014</text>
<text x="561.9" y="380.3">proyección:</text>
<text x="497.4" y="388.1">Denominación:</text>
<text x="572.4" y="388.1">Código:</text>
<text x="468.6" y="390.8">Nombre</text>
<text x="484.7" y="390.8">Fecha</text>
<text x="573.3" y="394.4">-</text>
<text x="450.3" y="400.5">Dibujado</text>
<text x="470.7" y="400.5">CRO</text>
<text x="481.6" y="400.5">02/12/2020</text>
<text x="497.4" y="403.3">Plano:</text>
<text x="573" y="403.3">Hoja:</text>
<text x="450.8" y="410.3">Aprobado</text>
<text x="470.7" y="410.3">MFA</text>
<text x="481.6" y="410.3">09/12/2020</text>
<text x="575.4" y="408.1">1 de 1</text>
</g>
<g font-size="2.1">
<text x="464.2" y="7.5">Nota</text>
<text x="531.9" y="7.5">Fecha</text>
<text x="558.2" y="7.5">Dibujado</text>
<text x="576.5" y="7.5">Aprobado</text>
<text x="14.7" y="413.9" transform="rotate(-90 14.7 413.9)">La información contenida en el documento es propiedad de PROTEC-FIRE, S.A.</text>
<text x="16.7" y="413.9" transform="rotate(-90 16.7 413.9)">La reproducción total o parcial a terceros queda prohibida sin su autorización.</text>
</g>
</svg>
